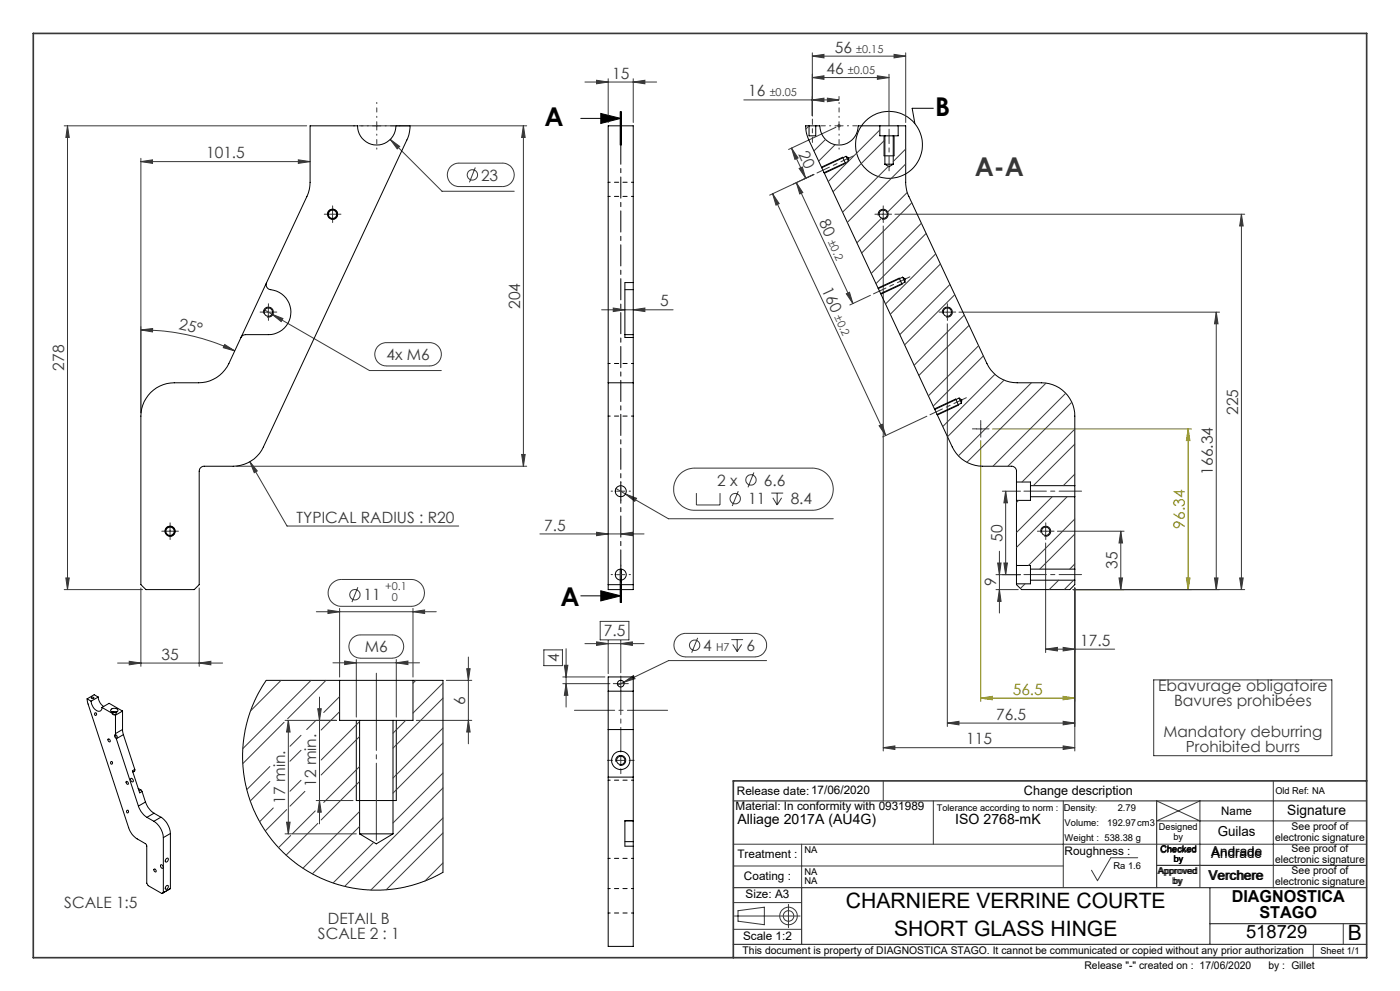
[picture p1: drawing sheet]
<svg xmlns="http://www.w3.org/2000/svg" width="420mm" height="297mm" viewBox="0 0 420 297" stroke-linecap="round" stroke-linejoin="round" font-family="sans-serif">
<g fill="none" stroke="#373737" stroke-width=".3">
<path d="M243.7 16.8l3.5-.5v1.1zM243.7 15.8v18.9M243.7 16.8h28M268.2 16.3l3.5 .5-3.5 .6zM271.7 15.8v20.9M19.3 37.7h72.7M20.2 37.7v139M20.2 37.7l.6 3.5h-1zM108.3 37.7h49.7M113 36.5v2.5M157 37.7v102M157 37.7l.6 3.5h-1.1z"/>
<path d="M175.5 24.6h21.5M179 24.1l3.5 .5-3.5 .5zM182.5 23.6v13.1M190 24.6l3.5-.5v1zM190 23.6v13.1M223.1 29.9h28.6M243.7 23.2l3.5-.5v1.1zM243.7 29.9l3.5-.5v1.1zM243.7 23.2h23M248.2 29.4l3.5 .5-3.5 .6zM250.5 37.7h2.4M250.8 38.1l-14.2 6.7"/>
<path d="M251.4 37.4l.7 .7M251.7 28.9v.8M251.7 36.5v2.5M252.1 37.4l-.7 .7M263.2 22.7l3.5 .5-3.5 .6zM266.7 22.3v15.4M42.3 48.4l3.5-.5v1.1zM42.3 47.4v76.3M42.3 48.4h50.7M89.5 47.9l3.5 .5-3.5 .6zM117.1 41.8l2.8 2.1-.7 .7zM117.1 41.8l15.5 15.5h21.7"/>
<path d="M135.3 49.8l.8-.6 1.3-.3h13.3a3.5 3.5 0 0 1 3.6 3.5 3.5 3.5 0 0 1-3.6 3.5h-13a3.5 3.5 0 0 1-3.2-2.2 3.5 3.5 0 0 1 .8-3.9zM142.6 50.2l-1.8 4.4M231.8 58.1l33.9 72.4M231.8 58.1l2 2.9-1 .5zM237.5 44.4l1.9 2.9-.9 .5zM237.5 44.4l4.2 9M238.9 54.7l1.9 3-.9 .4zM238.9 54.7l17 36.3M239.7 50.5l1-.4 1 3.3zM240.8 53.9l3.4-1.6-13.3 6.2M98.5 64.2h2.5M99.8 63v2.5"/>
<path d="M263.7 64.2h2.5M265 63v2.5M265 67.7v157.4M268.5 64.2h104.9M372.4 64.2l.6 3.5h-1.1zM372.4 64.2v112.5M42.3 98.9l3.5-.4v1zM42.3 98.9a65.4 65.4 0 0 1 28.1 6.3M79.3 93.6h2.5M79.4 92.9l2.2 1.3M80.5 92.3v2.5M81.6 94.2l3.3 1.3-.6 .9z"/>
<path d="M81.6 94.2l29.2 16.9h21.6M180.5 92.8h21.4M184 92.3l3.5 .5-3.5 .6zM190 92.8l3.5-.5v1.1zM253.9 88l.9-.4 1.1 3.4zM261.1 88.5l-6.1 2.9M283 93.6h2.5M284.2 97v120.7M284.2 92.3v2.5M287.7 93.6h78.2M364.9 93.6l.5 3.4h-1.1zM364.9 93.6v83.1"/>
<path d="M67.4 103.3l3 1.9-3.4-1zM113.3 103.9l1.1-.9 1.2-.3h13.3a3.5 3.5 0 0 1 3.5 3.5 3.5 3.5 0 0 1-3.5 3.5h-13a3.5 3.5 0 0 1-3.1-2.1 3.5 3.5 0 0 1 .5-3.7zM71 139.7h87M75 138.4l2.2 2.7-.9 .6zM75 138.4l11.1 19.3h51.5M156.5 136.2h1.1l-.6 3.5zM263.7 127.6l1-.5 1 3.4zM278.1 124.7l-13.3 6.2M292.9 128.5h2.6M294.2 127.3v2.5M49.8 159.2h2.5M51 158v2.5"/>
<path d="M179 159.5l3.5 .5-3.5 .5zM184.8 146.4l15.7 9.1h49.5M185 147.2h2.5M186.2 146v2.5M187.6 148.1l3.4 1.2-.6 .9zM203.9 142.2l1.7-1.3 2.5-.6h35.6a6.3 6.3 0 0 1 6.3 6.3 6.3 6.3 0 0 1-6.3 6.3h-35.3a6.3 6.3 0 0 1-5.8-3.8 6.3 6.3 0 0 1 1.3-6.9zM208.9 147.8v3.5h7.1v-3.5M221.5 147.2l-1.8 4.5M226.2 141.6l-1.8 4.4M231.4 147.8h3.6M231.8 149.2l1.4 2.1M233.2 147.8v3.5"/>
<path d="M234.5 149.2l-1.3 2.1M300.7 147.2h5.4M301.7 147.2v25M301.7 147.2l.5 3.5h-1zM312.5 159.2h2.5M313.7 158v2.5M317.2 159.2h20M336.2 159.2l.6 3.5h-1.1zM336.2 159.2v17.5M19.3 176.7h23.5M19.8 173.2h1l-.6 3.5zM42.3 176.2v23.5"/>
<path d="M59.8 176.2v23.5M99.4 175l1.4-1 1.4-.3h21.1a4 4 0 0 1 4.1 4 4 4 0 0 1-4.1 4h-20.8a4 4 0 0 1-3.7-2.3 4 4 0 0 1 .6-4.4zM107.4 176l-1.8 4.4M162 160h31.2M185 172.2h2.5M186.2 160l3.5-.5v1zM186.2 171v2.5M298.8 176.7h6.7M299.3 168.7h1l-.5 3.5zM299.8 176.7l.5 3.5h-1zM299.8 165.2v18.5M301.2 168.7h1l-.5 3.5z"/>
<path d="M306.1 172.2h-7.3M313.7 162.7v32.9M321.9 176.7h51.5M322.4 176.2v48.9M335.7 173.2h1.1l-.6 3.5zM364.3 173.2h1.1l-.5 3.5zM371.9 173.2h1.1l-.6 3.5zM35.3 198.7h31.5M38.8 198.2l3.5 .5-3.5 .5zM59.8 198.7l3.5-.5v1zM94.9 183.3h36M98.4 182.8l3.5 .5-3.5 .6z"/>
<path d="M99.9 198.6h26M101.9 182.3v20.6M103.4 198.1l3.5 .5-3.5 .6zM105.7 191.2l.9-.6 1.3-.3h9.7a3.5 3.5 0 0 1 3.5 3.5 3.5 3.5 0 0 1-3.5 3.5h-9.4a3.5 3.5 0 0 1-3.3-2.2 3.5 3.5 0 0 1 .8-3.9zM106.9 197.7v17.2M118.9 198.6l3.5-.5v1.1zM118.9 197.7v17.2M123.9 183.3l3.5-.5v1.1zM123.9 182.3v20.6M140.5 196.9v26M163.2 194.8h5.5v4.7h-5.5zM169.3 199.4h1.1l-.6 3.5z"/>
<path d="M169.8 194.4v17.5M175.5 192.9h17.7M179 192.4l3.5 .5-3.5 .5zM180.1 186.2h8.6v5.6h-8.6zM182.5 191.9v10M186.2 192.9l3.5-.5v1zM186.2 191.9v9.7M203.2 190.8l1.2-.7 1-.3h21.1a3.5 3.5 0 0 1 3.5 3.6 3.5 3.5 0 0 1-3.5 3.5h-20.8a3.5 3.5 0 0 1-3.3-2.2 3.5 3.5 0 0 1 .8-3.9zM209.3 191.2l-1.8 4.4M219.4 191.7h3.5M219.8 193.1l1.4 2.2M221.2 191.7v3.6"/>
<path d="M222.5 193.1l-1.3 2.2M230 198h-29.4l-13.5 6.5M313.7 194.6l3.5-.6v1.1zM313.7 194.6h20.7M318.9 194l3.5 .6-3.5 .5zM85.5 215.9h15.4M86.5 215.9l.5 3.5h-1zM86.5 215.9v34M95.3 212.4h1.1l-.6 3.5zM95.8 208.9v38M124.9 215.9h16.6M133.9 203.9h7.6"/>
<path d="M140 200.4h1l-.5 3.5zM140.5 215.9l.5 3.5h-1zM168.8 202.9h12.7M168.8 204.9h14.2M169.8 204.9l.6 3.5h-1.1zM185 204.9h2.5M186.2 203.7v2.5M187.1 204.5l2.9-2 .5 .9zM187.1 204.5l-1.8 .8M284.2 216.7l3.5-.5v1zM284.2 216.7h38.2M318.9 216.2l3.5 .5-3.5 .5z"/>
<path d="M346.1 203.8h53.5v22.7h-53.5zM94.9 239.9h11M95.8 239.9l.6 3.5h-1.1zM185 227.9h2.5M186.2 226.7v2.4M265 224.1l3.5-.5v1zM265 224.1h57.4M265 234v6M318.9 223.6l3.5 .5-3.5 .5zM382 234v32M85.5 249.9h21.4M86 246.4h1l-.5 3.5z"/>
<path d="M220 253h190M220 259.5h99M240.5 253v13M280 240v13M319 240v26M341.3 257.1h-8.1l-4 6.8-1.8-3.1M347 259.4h63M347 240l13 6M410 246h-63l13-6v26M220 278.5h20.5M220 270.5h20.5M220.3 274.5h19.7"/>
<path d="M221.4 272.9l7.9-1v5.2l-7.9-1zM236.5 271v7M403 276.8v6.2M394 283v4"/>
<circle cx="141.7" cy="52.4" r="1.55"/>
<circle cx="220.6" cy="149.4" r="1.56"/>
<circle cx="225.3" cy="143.8" r="1.56"/>
<circle cx="106.5" cy="178.2" r="1.56"/>
<circle cx="208.4" cy="193.4" r="1.55"/>
<circle cx="236.5" cy="274.5" r="1.58"/>
<circle cx="236.6" cy="274.5" r="2.63"/>
</g>
<g fill="none" stroke="#000" stroke-width=".3">
<path d="M174.2 35.5h12M180.2 34l6 1.5-6 1.5zM186.1 33.5v10M186.2 33.5v10M186.4 33.5v10M280 32.5h-6.4l.9 4.5M246.5 50.1l6.3-3 .8 1.9-6.3 2.9M265.2 40.7v6h3v-6M98.3 64.6a1.5 1.5 0 0 1 1.4-1.9 1.5 1.5 0 0 1 1.6 1.7 1.5 1.5 0 0 1-1.9 1.3M263.5 64.6a1.5 1.5 0 0 1 1.3-1.9 1.5 1.5 0 0 1 1.6 1.6 1.5 1.5 0 0 1-1.8 1.4M79.1 93.9a1.51 1.51 0 0 1 1.3-1.9 1.51 1.51 0 0 1 1.6 1.7 1.51 1.51 0 0 1-1.9 1.3M263.4 86.3l6.4-2.9 .8 1.8-6.3 3"/>
<path d="M282.8 93.9a1.5 1.5 0 0 1 1.3-1.8 1.5 1.5 0 0 1 1.6 1.6 1.5 1.5 0 0 1-1.9 1.3M280.4 122.6l6.3-3 .8 1.8-6.3 3M49.6 159.6a1.49 1.49 0 0 1 1.3-1.9 1.49 1.49 0 0 1 1.6 1.6 1.49 1.49 0 0 1-1.9 1.4M312.2 159.6a1.5 1.5 0 0 1 1.4-1.9 1.5 1.5 0 0 1 1.6 1.6 1.5 1.5 0 0 1-1.9 1.4M174.2 178.6h12M180.2 177.1l6 1.5-6 1.5zM186.1 170.6v10M186.2 170.6v10M186.4 170.6v10zM33.8 213.7a.54 .54 0 0 1 .6-.2 .54 .54 0 0 1 .3 .6 .55 .55 0 0 1-.6 .2 .55 .55 0 0 1-.3-.6zM106.9 215.9v24h12v-24M34.4 220.2a.54 .54 0 0 1 .7 .3 .54 .54 0 0 1-.2 .7l-.5-.4z"/>
<path d="M39.2 233.4a.57 .57 0 0 1 .7 .2 .57 .57 0 0 1-.2 .7l-.5-.4zM184.8 228.3a1.5 1.5 0 0 1 1.3-1.9 1.5 1.5 0 0 1 1.6 1.6 1.5 1.5 0 0 1-1.9 1.3M48.2 259.2a.56 .56 0 0 1 .7 .3 .56 .56 0 0 1-.3 .7l-.4-.4zM347 259.4h63M360 266h.1M382 266h.1"/>
<circle cx="266.7" cy="43.4" r="10"/>
<circle cx="28.6" cy="214" r=".37"/>
<circle cx="33.4" cy="228.7" r=".37"/>
<circle cx="38.2" cy="243.3" r=".37"/>
</g>
<path d="M294.2 132v78.2M297.7 128.5h59.8M356.4 128.5l.6 3.5h-1.1zM356.4 128.5v48.2M321.9 176.7h35.6M322.4 176.2v34M355.9 173.2h1.1l-.6 3.5zM294.2 209.2l3.5-.5v1zM294.2 209.2h28.2M318.9 208.7l3.5 .5-3.5 .5z" fill="none" stroke="#808000" stroke-width=".3"/>
<path d="M186.2 33.5v147.1" fill="none" stroke="#000" stroke-width=".3" stroke-dasharray="6.3 1.3 1.3 1.3" stroke-dashoffset=".8"/>
<g fill="none" stroke="#373737" stroke-width=".3" stroke-dasharray="30.5 1.3 1.3 1.3">
<path d="M98.5 64.2h-1.2M99.8 63v-1.3M99.8 65.5v1.2M101 64.2h1.3M263.7 64.2h-1.2M265 63v-1.3M265 65.5v1.2M266.2 64.2h1.3M79.3 93.5h-1.3M80.5 92.3v-1.3M80.5 94.8v1.2M81.8 93.5h1.2"/>
<path d="M283 93.5h-1.3M284.2 92.3v-1.3M284.2 94.8v1.2M285.5 93.5h1.2M293 128.5h-1.3M294.2 127.3v-1.3M294.2 129.8v1.2M295.5 128.5h1.2M49.8 159.2h-1.3M51 158v-1.3M52.3 159.2h1.2M183.7 147.2h-.4"/>
<path d="M186.2 144.7v-.4M186.2 149.7v.4M188.7 147.2h.4M312.5 159.2h-1.3M313.7 158v-1.3M315 159.2h1.2M51 160.5v1.2M183.7 172.2h-.4M186.2 169.7v-.4M186.2 174.7v.4M188.7 172.2h.4M313.7 160.5v1.2"/>
<path d="M185 204.9h-1M186.2 203.6v-1M186.2 206.1v1M187.5 204.9h1M183.7 227.9h-1.5M186.2 230.4v1.5M188.7 227.9h1.5"/>
</g>
<path d="M256 46.7l-10.9 5.1M262 88.1l11-5.1M279 124.3l10.9-5.1" fill="none" stroke="#373737" stroke-width=".3" stroke-dasharray="30.5 1.3 1.3 1.3" stroke-dashoffset="26.4"/>
<path d="M266.7 51.2v-12.5" fill="none" stroke="#373737" stroke-width=".3" stroke-dasharray="30.5 1.3 1.3 1.3" stroke-dashoffset="26.1"/>
<path d="M243.7 35.7v7" fill="none" stroke="#373737" stroke-width=".3" stroke-dasharray="30.5 1.3 1.3 1.3" stroke-dashoffset="28.9"/>
<path d="M324.5 147.2h-17.3M324.5 172.2h-17.3" fill="none" stroke="#373737" stroke-width=".3" stroke-dasharray="30.5 1.3 1.3 1.3" stroke-dashoffset="23.7"/>
<path d="M172.3 212.9h28" fill="none" stroke="#373737" stroke-width=".3" stroke-dasharray="30.5 1.3 1.3 1.3" stroke-dashoffset="18.4"/>
<path d="M220 240h190M347 240v26M220 266h190M240.5 266v17M363 266v17M363 276.8h47M220 283h190" fill="none" stroke="#373737" stroke-width=".35"/>
<path d="M10 10h400v277h-400zM410 234h-190v53" fill="none" stroke="#373737" stroke-width=".5"/>
<path d="M110.5 37.7h-4.5M113 35.2v-4.5M115.5 37.7h4.5M249.2 37.7h-4.5M251.7 35.2v-4.5M254.2 37.7h4.5M113 40.2v4.5M251.7 40.2v4.5" fill="none" stroke="#373737" stroke-width=".3" stroke-dasharray="30.5 1.3 1.3 1.3" stroke-dashoffset="30.1"/>
<path d="M186.2 225.4v-18.6" fill="none" stroke="#373737" stroke-width=".3" stroke-dasharray="30.5 1.3 1.3 1.3" stroke-dashoffset="23.1"/>
<path d="M112.9 251.9v-50.1" fill="none" stroke="#373737" stroke-width=".3" stroke-dasharray="30.5 1.3 1.3 1.3" stroke-dashoffset="7.3"/>
<path d="M180.2 34l6 1.5-6 1.5zM180.2 177.1l6 1.5-6 1.5z" fill="#000"/>
<g fill="#373737">
<path d="M179 159.5l3.5 .5-3.5 .5zM186.2 160l3.5-.5v1z"/>
<path d="M237.5 44.4l1.9 2.9-.9 .5zM239.7 50.5l1-.4 1 3.3z"/>
</g>
<g fill="#808000">
<path d="M318.9 208.7l3.5 .5-3.5 .5zM294.2 209.2l3.5-.5v1z"/>
<path d="M356.4 128.5l.6 3.5h-1.1zM355.9 173.2h1.1l-.6 3.5z"/>
</g>
<g fill="#373737">
<path d="M253.9 88l.9-.4 1.1 3.4zM238.9 54.7l1.9 3-.9 .4z"/>
<path d="M67.4 103.3l3 1.9-3.4-1zM42.3 98.9l3.5-.4v1z"/>
<path d="M118.9 198.6l3.5-.5v1.1zM103.4 198.1l3.5 .5-3.5 .6z"/>
<path d="M187.6 148.1l2.8 2.1 .6-.9zM75 138.4l1.3 3.3 .9-.6zM81.6 94.2l2.7 2.2 .6-.9zM117.1 41.8l2.1 2.8 .7-.7zM187.1 204.5l3.4-1.1-.5-.9zM243.7 23.2l3.5-.5v1.1zM263.2 22.7l3.5 .5-3.5 .6zM243.7 29.9l3.5-.5v1.1zM248.2 29.4l3.5 .5-3.5 .6zM243.7 16.8l3.5-.5v1.1zM268.2 16.3l3.5 .5-3.5 .6zM98.4 182.8l3.5 .5-3.5 .6zM123.9 183.3l3.5-.5v1.1z"/>
<path d="M313.7 194.6l3.5-.6v1.1zM318.9 194l3.5 .6-3.5 .5z"/>
<path d="M318.9 216.2l3.5 .5-3.5 .5zM284.2 216.7l3.5-.5v1zM318.9 223.6l3.5 .5-3.5 .5zM265 224.1l3.5-.5v1z"/>
<path d="M335.7 173.2h1.1l-.6 3.5zM336.2 159.2l.6 3.5h-1.1zM364.3 173.2h1.1l-.5 3.5zM364.9 93.6l.5 3.4h-1.1zM371.9 173.2h1.1l-.6 3.5zM372.4 64.2l.6 3.5h-1.1z"/>
<path d="M156.5 136.2h1.1l-.6 3.5zM157 37.7l.6 3.5h-1.1zM299.8 176.7l.5 3.5h-1zM299.3 168.7h1l-.5 3.5z"/>
<path d="M140.5 215.9l.5 3.5h-1zM140 200.4h1l-.5 3.5z"/>
<path d="M169.3 199.4h1.1l-.6 3.5zM169.8 204.9l.6 3.5h-1.1z"/>
<path d="M301.7 147.2l.5 3.5h-1zM301.2 168.7h1l-.5 3.5zM95.3 212.4h1.1l-.6 3.5zM95.8 239.9l.6 3.5h-1.1zM86.5 215.9l.5 3.5h-1zM86 246.4h1l-.5 3.5z"/>
<path d="M20.2 37.7l.6 3.5h-1zM19.8 173.2h1l-.6 3.5z"/>
<path d="M231.8 58.1l2 2.9-1 .5zM263.7 127.6l1-.5 1 3.4z"/>
<path d="M184 92.3l3.5 .5-3.5 .6zM190 92.8l3.5-.5v1.1z"/>
<path d="M179 24.1l3.5 .5-3.5 .5zM190 24.6l3.5-.5v1zM38.8 198.2l3.5 .5-3.5 .5zM59.8 198.7l3.5-.5v1zM42.3 48.4l3.5-.5v1.1zM89.5 47.9l3.5 .5-3.5 .6zM179 192.4l3.5 .5-3.5 .5zM186.2 192.9l3.5-.5v1z"/>
</g>
<g fill="none" stroke="#000" stroke-width=".3">
<path d="M93 37.7h14.3a5.8 5.8 0 0 0 5.7 5.8 5.8 5.8 0 0 0 5.8-5.8h4.2a10 10 0 0 1-.9 4.2l-43.1 92a10.1 10.1 0 0 1-9 5.8h-8.7a1.51 1.51 0 0 0-1.5 1.5v34l-1.5 1.5h-14.5l-1.5-1.5v-50.5a10 10 0 0 1 10-10h7.3a10 10 0 0 0 9.1-5.7l23.4-50.1a10 10 0 0 0 .9-4.3zM242.7 37.7h-1a10 10 0 0 0 .9 4.2l3.9 8.4M242.7 37.7h2M242.7 37.7v3h2v-3M244.7 37.7h1.3a5.8 5.8 0 0 0 5.7 5.8 5.8 5.8 0 0 0 5.8-5.8h6.4M263.9 37.7h5.6M263.9 37.7v3h1.6M269.5 37.7h2.2v16.9a10 10 0 0 0 1 4.3l23.4 50.1a9.9 9.9 0 0 0 9.1 5.7h7.3a10 10 0 0 1 9.9 10v20.9M269.5 37.7v3h-1.5M246.5 50.3l.7 1.4M247.2 51.7l16.3 34.8M253.8 46.8l.7 1.6"/>
<path d="M253.8 46.8l.8 .6-.1 1M253.8 46.8l-7.3 3.5M254.5 48.4l-7.3 3.3M265.5 49.2h2.5M265.5 40.7h2.5M265.5 40.7v8.5M265.5 49.2l1.2 .8 1.3-.8M268 40.7v8.5M80 84.7a1.5 1.5 0 0 0 1.2 2.1 6.8 6.8 0 0 1 6.1 7.1 6.8 6.8 0 0 1-6.8 6.4h-6.8a1.57 1.57 0 0 0-1.4 .9M187.5 84.7v16.5M263.5 86.5l.7 1.5M264.2 88l16.2 34.7"/>
<path d="M270.8 83.1l.7 1.5M270.8 83.1l.8 .5-.1 1M270.8 83.1l-7.3 3.4M271.5 84.6l-7.3 3.4M182.5 114.7v62h7.5v-62M182.5 114.7h7.5M187.5 100.3h2.5M190 100.3v-62.6h-7.5v77M190 100.3v14.4M287.7 119.3l.7 1.5M287.7 119.3l.8 .5-.1 1M287.7 119.3l-7.3 3.4"/>
<path d="M280.4 122.7l.7 1.5M281.1 124.2l4.6 9.7a10.1 10.1 0 0 0 9 5.8h8.8a1.45 1.45 0 0 1 1.4 1.5v3.3M288.4 120.8l-7.3 3.4M304.9 144.5v5.5M304.9 144.5h4.2v1.1M304.9 150v19.5M309.1 145.6v3.3M309.1 145.6h13.3M309.1 148.9v1.1h-4.2M309.1 148.9h13.3M322.4 145.6v3.3M322.4 148.9v21.7"/>
<path d="M182.5 175.2h7.5M304.9 169.5v5.5M304.9 169.5h4.2v1.1M309.1 170.6v3.3M309.1 173.9v1.1h-4.2M309.1 173.9h13.3M309.1 170.6h13.3M322.4 170.6v3.3M322.4 173.9v1.3l-1.4 1.5h-14.5l-1.6-1.5v-.2M26.1 209.4l.2 1.2 12.3 37.5a5.9 5.9 0 0 0 2.6 3.3l2.5 1.5 .3 .6v11.2l.4 .7 4.2 2.4 2.5-1.5v-16.5a6.4 6.4 0 0 0-2.8-4.9l-2.1-1.2a6.7 6.7 0 0 1-2.6-3.3l-1.1-3.5-1-.6M26.1 209.4l1.2 .7M27.3 210.1a2.83 2.83 0 0 0 2.8 3l.5-.6v-.5"/>
<path d="M27.5 209h.6a.32 .32 0 0 1-.3 .4 .32 .32 0 0 1-.3-.4zM29.5 208.9l.5 1.7 1.1 1.1M29.5 208.9l-2.2 1.2M29.5 208.9l-1.2-.7-2.2 1.2M30.6 212l4 2.3M30.6 212l2.1-1.2 4.1 2.3M33.4 212.5l.5-.2a1.02 1.02 0 0 1 1.4 .8l-.9 .4a.73 .73 0 0 1-.9-.1 .73 .73 0 0 1-.1-.9zM33.6 213.4h1.4M34.6 214.3l.2 6.7 6.7 20.6a6.6 6.6 0 0 0 2.6 3.4l2.4 1.3a6.4 6.4 0 0 1 2.5 4.7v16.5M36.8 213.1v6.1l3.6 11.4v.4l-.5 .4M36.8 213.1l-2.2 1.2M101.9 203.9h-22l-3.4 5.9-1.5 3.8-1.1 3.6-.7 3.8-.4 3.7v4l.4 4.1 .8 3.7 .9 3.1 2.6 6 1.8 3 2.3 3.2 4.6 4.8 4.8 3.7 3.2 1.8 3.5 1.7 6.2 2 4.1 .7 3.4 .3 6.4-.3 4.8-.9 5-1.6 5.3-2.6v-57.5h-9"/>
<path d="M101.9 203.9h22M101.9 203.9v12h6M107.9 215.9h10M107.9 215.9v34M117.9 215.9v34M123.9 203.9v12h-6M182.5 207.1v11.5M182.5 207.1v-4.2h7.5v4.2M182.5 218.6v14.3M182.5 207.1h7.5M182.5 218.6h7.5M190 207.1v11.5"/>
<path d="M190 218.6v14.3M32.4 221.5h.4a.43 .43 0 0 1 .3 .4 .43 .43 0 0 1-.3 .5l-.4-.4zM37.9 234.2l.3 .1a.4 .4 0 0 1 .3 .4 .4 .4 0 0 1-.3 .4l-.4-.5zM39.7 231l2.2 6.6M182.5 232.9v50.7h7.5v-37.5M182.5 232.9h7.5M190 232.9v13.2M49.9 257.3a.41 .41 0 0 1 .6 .1 .41 .41 0 0 1-.1 .6 .44 .44 0 0 1-.7 .3 .44 .44 0 0 1 0-.7zM107.9 249.9h10M107.9 249.9l5 3 5-3M187.5 245.9v7.7M187.5 246.1h2.5"/>
<path d="M46.2 260.5a.42 .42 0 0 1 .6 .2 .42 .42 0 0 1-.3 .6l-.3-.4zM49.9 265.5a.4 .4 0 0 1 .6 0 .4 .4 0 0 1-.1 .6 .45 .45 0 0 1-.7 .4 .45 .45 0 0 1 0-.8z"/>
<circle cx="99.8" cy="64.2" r="1.24"/>
<circle cx="99.8" cy="64.2" r="1.51"/>
<circle cx="264.9" cy="64.2" r="1.24"/>
<circle cx="80.5" cy="93.6" r="1.25"/>
<circle cx="284.2" cy="93.6" r="1.25"/>
<circle cx="51" cy="159.2" r="1.51"/>
<circle cx="51" cy="159.2" r="1.26"/>
<circle cx="186.2" cy="147.2" r="1.65"/>
<circle cx="313.7" cy="159.2" r="1.24"/>
<circle cx="186.2" cy="172.2" r="1.65"/>
<circle cx="186.2" cy="204.9" r=".99"/>
<circle cx="186.2" cy="227.9" r="1.27"/>
<circle cx="186.2" cy="227.9" r="2.75"/>
</g>
<path d="M182.5 58.9h7.5M182.5 54.6h7.5M182.5 108.9h7.5M182.5 124.7h7.5M182.5 233.8h7.5M182.5 257.2h7.5M182.5 266.3h7.5M182.5 273.6h7.5" fill="none" stroke="#000" stroke-width=".3" stroke-dasharray="6.3 1.3 1.3 1.3 1.3 1.3" stroke-dashoffset="5.8"/>
<g fill="none" stroke="#000" stroke-width=".3" stroke-dasharray="6.3 1.3 1.3 1.3 1.3 1.3">
<path d="M187.5 84.7h2.5M190 86.8h-2.5M190 101.1h-2.5M34.7 219.9l2.1-1.3M34.9 221.4l2.1-1.2M39.7 231l.8-.4M41.7 237l.6-.3M42.6 237.2l-.7 .4M41.5 241.6l2.2-1.3M44.1 244.9l2.1-1.2M46.2 246.1l2.1-1.2M49 251l2.1-1.2"/>
<path d="M187.5 245.9h2.5M187.5 252.2h2.5M190 253.6h-2.5"/>
</g>
<g fill="none" stroke="#373737" stroke-width=".3">
<path d="M242.7 37.7l-.9 1M263.9 38.9l-15.4 15.5M269.7 37.7l-.2 .2M247.7 41.8l-3.5 3.4M250.5 43.4l-4.9 4.9M265.5 41.9l-15.6 15.6M266.5 49.8l-13.7 13.8M271.7 44.7l-3.7 3.7M271.7 49.1l-17.5 17.5M272.2 57.7l-6.1 6M264.5 65.4l-7.4 7.4M273.5 60.8l-15 15"/>
<path d="M276.4 66.9l-15 15M277.8 70l-15 15M280.7 76.1l-15.1 15M282.1 79.1l-15 15.1M285 85.3l-15.1 15M286.4 88.3l-15 15.1M289.3 94.4l-15.1 15.1M290.7 97.5l-15 15M293.6 103.6l-15.1 15M295 106.7l-15 15M298.5 112.2l-15.7 15.6M301.2 113.9l-16.9 17"/>
<path d="M309.4 114.7l-21.9 21.9M313.8 114.8l-23.7 23.8M319.7 117.9l-21.8 21.8M321.6 120.5l-19.2 19.2M322.4 133.1l-12.4 12.5M322.4 128.6l-15.8 15.9M305.6 150l-.7 .6M315.7 148.9l-10.8 10.7M320.1 148.9l-15.2 15.2M322.4 142.1l-3.4 3.5M322.4 155.5l-13.9 14M307.5 175l-1.4 1.4"/>
<path d="M317.6 173.9l-2.9 2.8M322.1 173.9l-2.8 2.8M322.4 169l-1.5 1.6M322.4 160.1l-10.5 10.5M84.3 203.9l-9.2 9.2M85.2 216.5l-12.4 12.3M93.3 203.9l-20.5 20.5M94.6 216.1l-2.6 2.5M97.8 203.9l-11.5 11.5M101.9 208.8l-4.8 4.7M101.9 213.3l-5.6 5.5M107.9 216.2l-11.6 11.6"/>
<path d="M121.7 215.9l-3.8 3.8M124.7 203.9l-.8 .8M132.9 204.7l-9 9M132.9 218.2l-15 15M132.9 209.2l-15 15M81 229.7l-7 6.9M81 234.2l-5.9 5.9M90.3 220.4l-3.3 3.3M90.3 233.9l-3.3 3.2M90.3 224.9l-3.3 3.2M91.5 237.2l-4.5 4.4M107.9 229.7l-10.8 10.8"/>
<path d="M107.9 220.7l-11.6 11.6M107.9 234.2l-11.6 11.5M132.9 231.7l-15 15M132.9 222.7l-15 15M132.9 236.1l-29.5 29.5M82 242.1l-4.1 4.2M86 242.6l-6.4 6.4M87.2 250.4l-3.6 3.6M94.6 243l-6.8 6.8M95.4 246.8l-9.6 9.5M107.9 243.2l-17 17M107.9 247.7l-14.2 14.2"/>
<path d="M112.1 252.4l-12.2 12.2M132.9 245.1l-21.6 21.6M132.9 258.6l-5.4 5.5M132.9 249.6l-17 17.1"/>
</g>
<g font-size="7.8">
<text x="280.5" y="34.7">B</text>
<text x="163.3" y="37.6">A</text>
<text x="168.1" y="181.7">A</text>
</g>
<text font-size="7.8" fill="#373737" x="292.5" y="52.6">A-A</text>
<g font-size="6.3">
<text x="253.8" y="272">CHARNIERE VERRINE COURTE</text>
<text x="268.2" y="280.5">SHORT GLASS HINGE</text>
<text x="404.4" y="281.7">B</text>
</g>
<text font-size="5.5" x="373.8" y="281.3">518729</text>
<g font-size="4.9">
<text x="369.5" y="270.3">DIAGNOSTICA</text>
<text x="377.8" y="275.2">STAGO</text>
</g>
<g font-size="4.7" fill="#373737">
<text x="250.4" y="15.8">56</text>
<text x="183.7" y="23.6">15</text>
<text x="247.9" y="22.2">46</text>
<text x="224.4" y="28.9">16</text>
<text x="61.8" y="47.4">101.5</text>
<text x="239.4" y="46.1" transform="rotate(65 239.4 46.1)">20</text>
<text x="144.3" y="54.1">23</text>
<text x="245.6" y="66.6" transform="rotate(65 245.6 66.6)">80</text>
<text x="246.4" y="86.9" transform="rotate(65 246.4 86.9)">160</text>
<text x="156" y="92.6" transform="rotate(-90 156 92.6)">204</text>
<text x="198.1" y="91.8">5</text>
<text x="53.5" y="98.7" transform="rotate(13 53.5 98.7)">25°</text>
<text x="115.9" y="107.9">4x M6</text>
<text x="19.3" y="111.1" transform="rotate(-90 19.3 111.1)">278</text>
<text x="371.4" y="124.3" transform="rotate(-90 371.4 124.3)">225</text>
<text x="363.9" y="142.2" transform="rotate(-90 363.9 142.2)">166.34</text>
<text x="215.2" y="145.5">2 x</text>
<text x="229.2" y="145.5">6.6</text>
<text x="224.4" y="151.1">11</text>
<text x="237.2" y="151.1">8.4</text>
<text x="89" y="156.6">TYPICAL RADIUS : R20</text>
<text x="163.3" y="159">7.5</text>
<text x="300.7" y="162.3" transform="rotate(-90 300.7 162.3)">50</text>
<text x="335.2" y="170.5" transform="rotate(-90 335.2 170.5)">35</text>
<text x="109.1" y="179.9">11</text>
<text x="298.8" y="175.7" transform="rotate(-90 298.8 175.7)">9</text>
<text x="181.1" y="190.8">7.5</text>
<text x="48.4" y="197.7">35</text>
<text x="109.5" y="195.5">M6</text>
<text x="211" y="195.1">4</text>
<text x="223.9" y="195.1">6</text>
<text x="324.1" y="193.5">17.5</text>
<text x="167.7" y="198.4" transform="rotate(-90 167.7 198.4)">4</text>
<text x="347.5" y="207.2">Ebavurage obligatoire</text>
<text x="139.5" y="211.2" transform="rotate(-90 139.5 211.2)">6</text>
<text x="298.8" y="215.7">76.5</text>
<text x="352.2" y="211.7">Bavures prohibées</text>
<text x="289.8" y="223">115</text>
<text x="94.9" y="235.8" transform="rotate(-90 94.9 235.8)">12 min.</text>
<text x="85.5" y="240.8" transform="rotate(-90 85.5 240.8)">17 min.</text>
<text x="19.3" y="272">SCALE 1:5</text>
<text x="95.4" y="281.5">SCALE 2 : 1</text>
<text x="98.4" y="276.9">DETAIL B</text>
</g>
<g font-size="4.7" fill="#808000">
<text x="355.5" y="158.4" transform="rotate(-90 355.5 158.4)">96.34</text>
<text x="303.8" y="208.2">56.5</text>
</g>
<g font-size="4.6" fill="#373737">
<text x="349" y="220.9">Mandatory deburring</text>
<text x="355.7" y="225.4">Prohibited burrs</text>
</g>
<g font-size="4.2">
<text x="386.2" y="244.2">Signature</text>
<text x="221.2" y="247.1">Alliage 2017A (AU4G)</text>
<text x="286.6" y="247.1">ISO 2768-mK</text>
</g>
<g font-size="4.1">
<text x="365.3" y="250.5">Guilas</text>
<text x="363.4" y="257.2">Andrade</text>
<text x="363.4" y="256.5">Andrade</text>
<text x="362.5" y="263.8">Verchere</text>
</g>
<text font-size="3.9" x="307.2" y="238.1">Change description</text>
<g font-size="3.5">
<text x="221.1" y="238.1">Release date:17/06/2020</text>
<text x="220.7" y="242.8">Material: In conformity with 0931989</text>
<text x="366.4" y="244.2">Name</text>
<text x="221.2" y="257.2">Treatment :</text>
<text x="319.4" y="256.3">Roughness :</text>
<text x="223.2" y="263.7">Coating :</text>
<text x="223.7" y="269.2">Size: A3</text>
<text x="222.9" y="281.7">Scale 1:2</text>
</g>
<g font-size="3.3" fill="#373737">
<text x="256.9" y="15.8">±0.15</text>
<text x="254.4" y="22.2">±0.05</text>
<text x="230.9" y="28.9">±0.05</text>
<text x="248.3" y="72.5" transform="rotate(65 248.3 72.5)">±0.2</text>
<text x="250.2" y="95.1" transform="rotate(65 250.2 95.1)">±0.2</text>
<text x="115.5" y="176.8">+0.1</text>
<text x="117.5" y="180">0</text>
<text x="214.9" y="195.1">H7</text>
</g>
<g font-size="3.2">
<text x="382.6" y="252">electronic signature</text>
<text x="387.5" y="248.8">See proof of</text>
<text x="387.5" y="255.5">See proof of</text>
<text x="382.6" y="258.6">electronic signature</text>
<text x="387.5" y="262">See proof of</text>
<text x="382.6" y="265.1">electronic signature</text>
<text x="222.8" y="285.9">This document is property of DIAGNOSTICA STAGO. It cannot be communicated or copied without any prior authorization</text>
<text x="325.3" y="290.5">Release &quot;-&quot; created on : 17/06/2020</text>
<text x="380.5" y="290.5">by : Gillet</text>
</g>
<g font-size="2.8">
<text x="382.6" y="238">Old Ref: NA</text>
<text x="319.1" y="243">Density</text>
<text x="335.3" y="243">2.79</text>
<text x="319.4" y="247.5">Volume:</text>
<text x="332.2" y="247.5">192.97cm3</text>
<text x="347.7" y="248.9">Designed</text>
<text x="352" y="251.7">by</text>
<text x="241.3" y="255.7">NA</text>
<text x="319.4" y="252.1">Weight : 538.38 g</text>
<text x="348" y="255.5">Checked</text>
<text x="241.3" y="262.3">NA</text>
<text x="334" y="260.3">Ra 1.6</text>
<text x="347.2" y="262">Approved</text>
<text x="352" y="258.3">by</text>
<text x="241.3" y="265">NA</text>
<text x="351.7" y="264.8">by</text>
<text x="396.1" y="285.8">Sheet 1/1</text>
</g>
<text font-size="2.7" x="281.1" y="243.1">Tolerance according to norm :</text>
<text font-size="2.1" x="328.5" y="243">:</text>
</svg>
